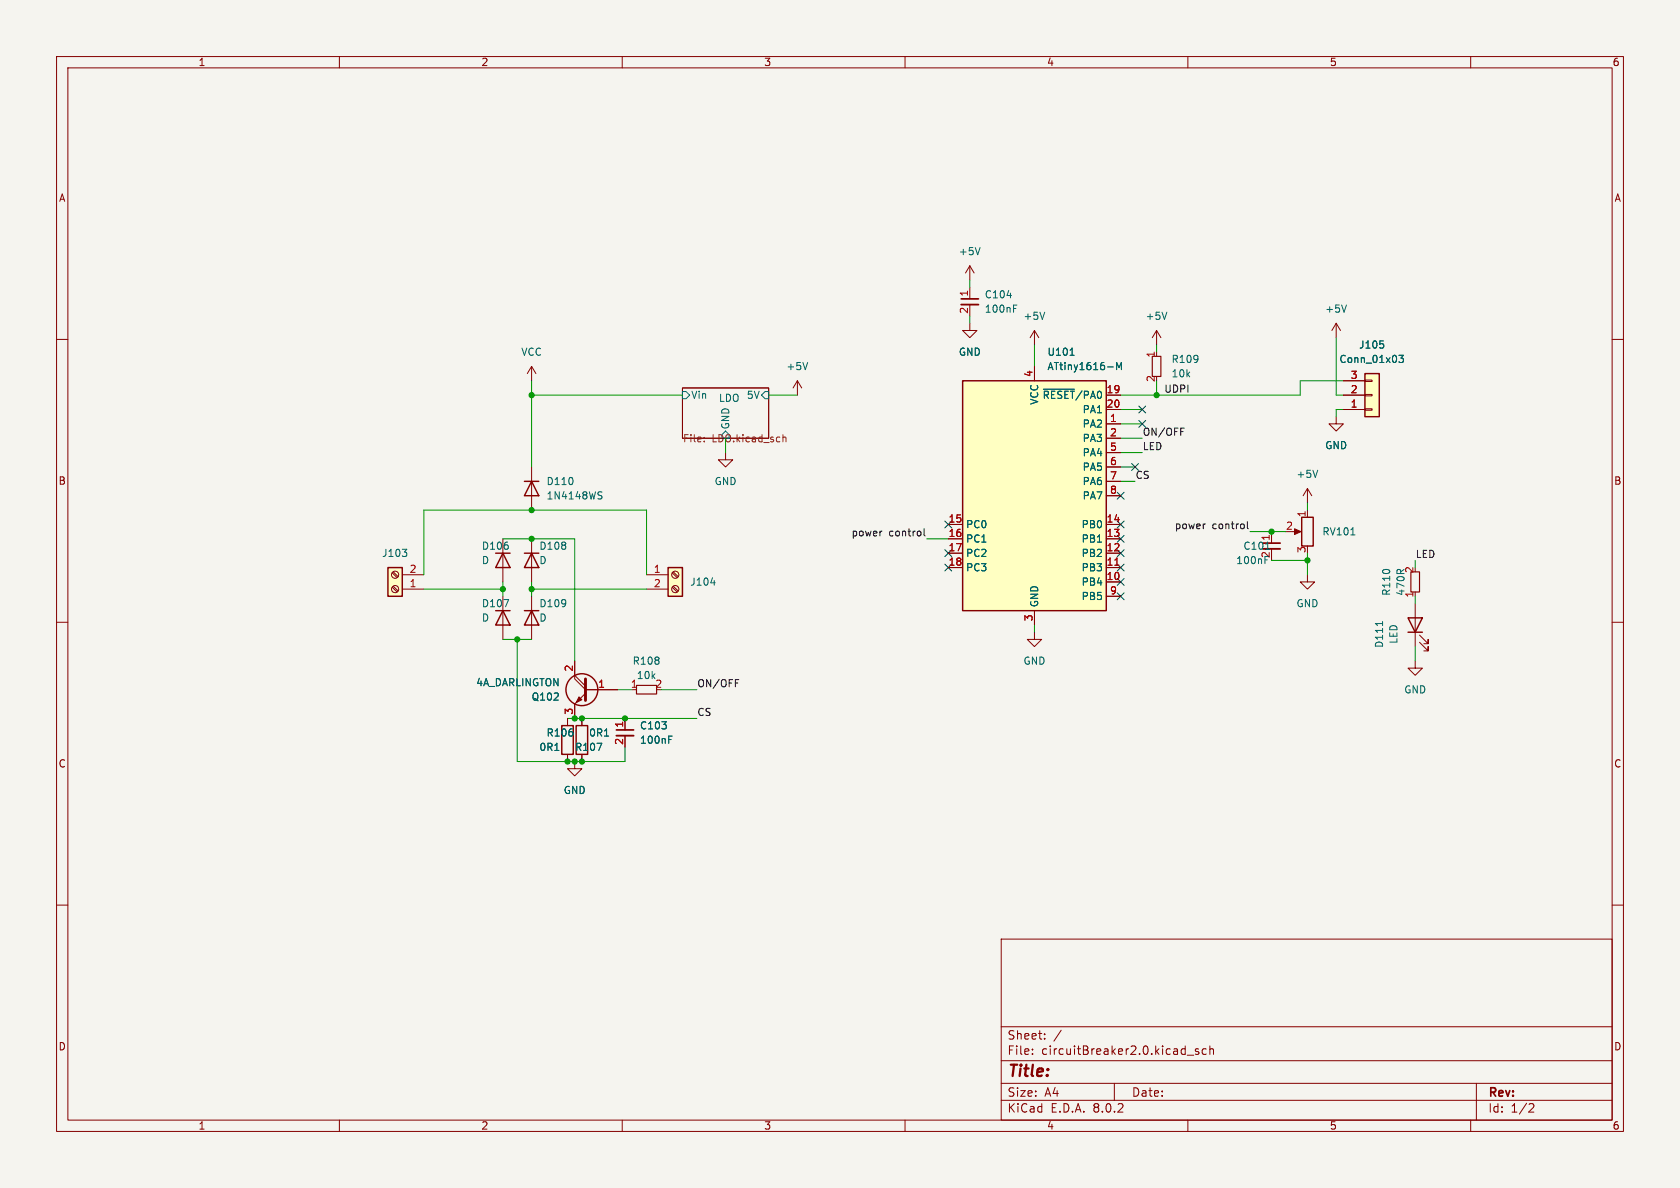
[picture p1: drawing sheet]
<svg xmlns="http://www.w3.org/2000/svg" width="297mm" height="210mm" viewBox="0 0 297 210" stroke-linecap="round" stroke-linejoin="round" font-family="sans-serif">
<path d="M0 0h297v210h-297z" fill="#f5f4ef" stroke="#f5f4ef" stroke-width=".18"/>
<g fill="none" stroke="#840000" stroke-width=".18">
<path d="M10 10h277v190h-277zM12 12h273v186h-273zM60 10v2M110 10v2M160 10v2M210 10v2M260 10v2M10 60h2M182.9 58.4l-.8 1.3M182.9 58.4v2.6M182.9 58.4l.7 1.3M285 60h2"/>
<path d="M94 64.8l-.8 1.2M94 64.8v2.5M94 64.8l.7 1.2M120.6 68.6h15.3v8.9h-15.3zM88.9 95.3v7.6M10 110h2M250.2 116.8v1.3h1.3l-1.3 1.3-1.3-1.3h1.3M285 110h2M10 160h2M285 160h2M177 166h108v32h-108zM60 198v2"/>
<path d="M110 198v2M160 198v2M177 194.5h108M177 191.5h108M177 187.5h108M177 181.5h108M182.5 186.3v.1M182.5 185.5v.1M184.7 183.6v.1M184.7 182.8v.1M187.6 182.1l-1.3 2M197 191.5v3"/>
<path d="M209.9 186.5h1.1M210 198v2M211.9 185.5l-.4-.1-.2 .2 .1 .2 .5 .2v.3h-.6M213.2 185.5l-.4-.1-.3 .3v.4l.2 .2h.5M213.9 185.5l.2-.1 .4 .1v.9M213.9 184.9v1.5M260 198v2M261 191.5v6.5M270.5 195.1l.5 .1 .2 .3-1 1.1h1"/>
</g>
<path d="M184.7 55.2l-.4 1.3M120.6 69.2h.7l.6 .7-.6 .6h-.7zM128.3 76.2l.6 .6v.7h-1.3v-.7zM134.6 69.9l.7-.7h.6v1.3h-.6z" fill="none" stroke="#006464" stroke-width=".18"/>
<path d="M124.5 78v.1M124.5 77.3v.1M138.4 76.8v1.3M138.4 77.4l.2-.1h.3l.1 .8" fill="none" stroke="#725600" stroke-width=".18"/>
<path d="M249.4 101.1h1.6v3.5h-1.6z" fill="none" stroke="#840000" stroke-width=".2"/>
<path d="M87.6 97.8h2.6M88.9 97.8l1.3 2.5h-2.6z" fill="none" stroke="#840000" stroke-width=".25"/>
<path d="M118.1 100.3h2.5v5.1h-2.5z" fill="#ffffc2"/>
<path d="M118.1 100.3h2.5v5.1h-2.5z" fill="none" stroke="#840000" stroke-width=".25"/>
<g fill="none" stroke="#840000" stroke-width=".18">
<path d="M114.3 101.6h3.8M114.3 104.1h3.8M118.8 103.8l.9 .8M118.8 101.3l.9 .8M119 103.6l.9 .9M119 101.1l.9 .8"/>
<circle cx="119.4" cy="101.6" r=".63"/>
<circle cx="119.4" cy="104.1" r=".63"/>
</g>
<path d="M125.7 103h.7" fill="none" stroke="#006464" stroke-width=".18"/>
<path d="M68.6 100.3h2.5v5.1h-2.5z" fill="#ffffc2"/>
<path d="M68.6 100.3h2.5v5.1h-2.5z" fill="none" stroke="#840000" stroke-width=".25"/>
<g fill="none" stroke="#840000" stroke-width=".18">
<path d="M69.3 101.3l.9 .8M69.3 103.8l.9 .8M69.5 101.1l.9 .8M69.5 103.6l.9 .9M71.1 104.1h3.8M71.1 101.6h3.8"/>
<circle cx="69.8" cy="104.1" r=".63"/>
<circle cx="69.8" cy="101.6" r=".63"/>
</g>
<path d="M71.1 97.1h.8l-.4 .5M71.8 97.6l.1 .2-.1 .5" fill="none" stroke="#006464" stroke-width=".18"/>
<path d="M170.2 67.3h25.4v40.7h-25.4z" fill="#ffffc2"/>
<g fill="none" stroke="#840000" stroke-width=".25">
<path d="M170.2 67.3h25.4v40.7h-25.4zM92.7 85.1h2.5M94 85.1l1.2 2.5h-2.5zM230.1 91.4h2.1v5.1h-2.1zM87.6 108h2.6M88.9 108l1.3 2.5h-2.6zM248.9 109.2h2.6l-1.3 2.6zM248.9 111.8h2.6M101.9 128.3h2v5.1h-2z"/>
<circle cx="102.9" cy="121.9" r="2.82"/>
</g>
<g fill="none" stroke="#840000" stroke-width=".18">
<path d="M171.4 57.2v1.2h1.3l-1.3 1.3-1.2-1.3h1.2M171.4 47l-.7 1.3M171.4 47v2.5M171.4 50.8v2M171.4 53.8v2.1M171.4 47l.8 1.3M236.2 57.2l-.7 1.2M236.2 57.2v2.5M236.2 57.2l.8 1.2M141 67.3l-.8 1.3M141 67.3v2.6M141 67.3l.7 1.3"/>
<path d="M182.9 64.8v2.5M195.6 74.9h2.5M195.6 69.9h2.5M195.6 77.5h2.5M195.6 72.4h2.5M236.2 73.7v1.2h1.3l-1.3 1.3-1.3-1.3h1.3M94 82.6v7.6M128.3 80v1.3h1.2l-1.2 1.3-1.3-1.3h1.3M167.6 97.8h2.6M167.6 95.3h2.6M167.6 92.7h2.6M195.6 97.8h2.5"/>
<path d="M195.6 95.3h2.5M195.6 92.7h2.5M195.6 80h2.5M195.6 82.6h2.5M195.6 85.1h2.5M195.6 87.6h2.5M224.8 94v2M224.8 97v2.1M228.6 94h1M231.1 86.4v2.5M231.1 90.2v1.2M231.1 86.4l-.7 1.2"/>
<path d="M231.1 86.4l.8 1.2M88.9 105.4v7.6M101.6 119.4v.6l1.9 1.9h5.7M101.6 119.4l1.9 1.9M101.6 116.8v2.6M167.6 100.3h2.6M182.9 111.8v1.2h1.2l-1.2 1.3-1.3-1.3h1.3M182.9 108v2.5M195.6 102.9h2.5M195.6 100.3h2.5M195.6 105.4h2.5M231.1 101.6v1.3h1.3l-1.3 1.2-1.2-1.2h1.2"/>
<path d="M250.2 106.7v7.6M251 113.5l1.5 1.6v-.8v.8h-.8M251 112.3l1.5 1.5v-.8v.8h-.8M101.6 134.6v1.3h1.3l-1.3 1.3-1.3-1.3h1.3M102.9 127v1.3M102.9 133.4v1.2M103.5 122.6l-1.9 1.9v2.5M110.5 127v2M110.5 130v2.1"/>
</g>
<path d="M197.1 99.9h.7" fill="none" stroke="#a90000" stroke-width=".18"/>
<g fill="none" stroke="#006464" stroke-width=".18">
<path d="M173.3 43.8l-.5 1.2M178 52.2h.8M179.2 54.5h.4M179.2 53.9h.6M238 53.9l-.4 1.3M142.8 64.1l-.4 1.2M184.5 68.8h5.4M189.2 62.8h.7M195.8 64.9h1M197.4 65.3v-1.2l.4 .9 .4-.9v1.2M105.9 87.5l.4 .2 .1 .3-.2 .2h-.3M105.9 86.9l.5 .1"/>
<path d="M223.8 97.1h.7M233 83.1l-.5 1.3M238.8 94.6h.7M89.1 106h.8l-.5 1.3M244.4 109.9v.7M105.5 131.4h.9l-.6 1.3M106.9 130.1h.7M118.2 130.7h.4M118.2 130.1h.6"/>
</g>
<path d="M112.5 121.2h3.6v1.5h-3.6z" fill="none" stroke="#840000" stroke-width=".2"/>
<path d="M169.9 53.8h3.1M223.3 97h3M109 130h3" fill="none" stroke="#840000" stroke-width=".33"/>
<path d="M169.9 52.8h3.1M223.3 96h3M109 129h3" fill="none" stroke="#840000" stroke-width=".3"/>
<g fill="#840000" stroke="#840000" stroke-width=".18">
<path d="M228.9 93.5l1.1 .5-1.1 .5z"/>
<path d="M102.4 123.2l.5 .5-1 .5z"/>
</g>
<path d="M103.5 120v3.8" fill="none" stroke="#840000" stroke-width=".51"/>
<path d="M241.3 66h2.5v7.7h-2.5z" fill="#ffffc2"/>
<g fill="none" stroke="#840000" stroke-width=".18">
<path d="M204.5 58.4l-.8 1.3M204.5 58.4v2.6M204.5 58.4l.7 1.3M182.9 64.8v2.5M195.6 72.4h2.5M195.6 69.9h2.5M195.6 74.9h2.5M195.6 77.5h2.5M237.5 72.4h3.8M237.5 69.9h3.8M237.5 67.3h3.8M241.3 67.2h1.3v.2h-1.3z"/>
<path d="M241.3 69.7h1.3v.3h-1.3zM241.3 72.3h1.3v.2h-1.3zM94 95.3v7.6M167.6 97.8h2.6M167.6 95.3h2.6M167.6 92.7h2.6M195.6 97.8h2.5M195.6 95.3h2.5M195.6 92.7h2.5M195.6 80h2.5M195.6 82.6h2.5M195.6 85.1h2.5"/>
<path d="M195.6 87.6h2.5M94 105.4v7.6M101.6 116.8v2.6M167.6 100.3h2.6M182.9 108v2.5M195.6 102.9h2.5M195.6 100.3h2.5M195.6 105.4h2.5M100.3 127v1.3M100.3 133.4v1.2M101.6 124.5v2.5M102.9 127v1.3"/>
<path d="M102.9 133.4v1.2M103.5 121.9h5.7M110.5 127v2M110.5 130v2.1"/>
</g>
<path d="M241.3 66h2.5v7.7h-2.5zM92.7 97.8h2.5M94 97.8l1.2 2.5h-2.5zM92.7 108h2.5M94 108l1.2 2.5h-2.5zM99.3 128.3h2v5.1h-2z" fill="none" stroke="#840000" stroke-width=".25"/>
<g fill="none" stroke="#006464" stroke-width=".18">
<path d="M206.3 55.2l-.4 1.3M184.5 68.8h5.4M189.2 62.8h.7M195.8 64.9h1M197.4 65.3v-1.2l.4 .9 .4-.9v1.2M244 60.3h.6M244.5 60.8l.1 .2-.1 .5M247.3 62.8h.8l-.4 .5 .3 .1v.6l-.1 .1-.6-.1M98.1 132.7h.7M105.5 131.4h.9l-.6 1.3M106.9 130.1h.7M118.2 130.7h.4"/>
<path d="M118.2 130.1h.6"/>
</g>
<path d="M203.7 63h1.5v3.5h-1.5z" fill="none" stroke="#840000" stroke-width=".2"/>
<path d="M208.7 75.7h.6M155.8 93.9h.1M163.4 93.5v1.1l.1 .1M213 92.6h.1M220.5 92.2v1.1l.2 .2M130 120.1h.6" fill="none" stroke="#0f0f0f" stroke-width=".18"/>
<g fill="none" stroke="#009600" stroke-width=".18">
<path d="M171.4 49.5v1.3M171.4 55.9v1.3M236.2 59.7v10.2h1.3M94 69.9h26.6M94 67.3v15.3M128.3 77.5v2.5M135.9 69.9h5.1M182.9 61v3.8M198.1 77.5h3.8M198.1 74.9h3.8M198.1 72.4h3.8M204.5 61v1.2"/>
<path d="M204.5 67.3v2.6M237.5 67.3h-7.6v2.6h-31.8M237.5 72.4h-1.3v1.3M88.9 95.3h12.7v21.5M163.8 95.3h3.8M198.1 82.6h2.6M198.1 80h3.8M198.1 85.1h2.6M221 94h6.3M224.8 99.1h6.3M231.1 88.9v1.3M231.1 97.8v3.8"/>
<path d="M250.2 99.1v1.2M74.9 101.6v-11.4h39.4v11.4M74.9 104.1h14M88.9 102.9v2.5M88.9 113h5.1M91.4 113v21.6h19.1v-2.5M94 102.9v2.5M94 104.1h20.3M182.9 110.5v1.3M250.2 105.4v1.3M250.2 114.3v2.5M100.3 127h22.9"/>
<path d="M109.2 121.9h2.6M116.8 121.9h6.4"/>
</g>
<g fill="none" stroke="#000084" stroke-width=".18">
<path d="M201.3 74.3l1.2 1.2M201.3 71.8l1.2 1.2M202.5 74.3l-1.2 1.2M202.5 71.8l-1.2 1.2M167 92.1l1.2 1.2M167 97.2l1.2 1.2M167 99.7l1.2 1.2M168.2 92.1l-1.2 1.2M168.2 97.2l-1.2 1.2M168.2 99.7l-1.2 1.2M197.5 99.7l1.2 1.2M197.5 97.2l1.2 1.2"/>
<path d="M197.5 92.1l1.2 1.2M197.5 94.6l1.2 1.3M197.5 87l1.2 1.2M198.7 99.7l-1.2 1.2M198.7 97.2l-1.2 1.2M198.7 92.1l-1.2 1.2M198.7 94.6l-1.2 1.3M198.7 87l-1.2 1.2M200.1 81.9l1.2 1.3M201.3 81.9l-1.2 1.3M197.5 104.8l1.2 1.2M197.5 102.3l1.2 1.2"/>
<path d="M198.7 104.8l-1.2 1.2M198.7 102.3l-1.2 1.2"/>
</g>
<path d="M197.1 99.9h.7" fill="none" stroke="#a90000" stroke-width=".18"/>
<g fill="#009600" stroke="#009600" stroke-width=".18">
<circle cx="204.5" cy="69.9" r=".46"/>
<circle cx="110.5" cy="127" r=".46"/>
<circle cx="102.9" cy="127" r=".46"/>
<circle cx="94" cy="90.2" r=".46"/>
<circle cx="94" cy="95.3" r=".46"/>
<circle cx="88.9" cy="104.1" r=".46"/>
<circle cx="94" cy="69.9" r=".46"/>
<circle cx="224.8" cy="94" r=".46"/>
<circle cx="231.1" cy="99.1" r=".46"/>
<circle cx="91.4" cy="113" r=".46"/>
<circle cx="94" cy="104.1" r=".46"/>
<circle cx="102.9" cy="134.6" r=".46"/>
<circle cx="101.6" cy="134.6" r=".46"/>
<circle cx="100.3" cy="134.6" r=".46"/>
<circle cx="101.6" cy="127" r=".46"/>
</g>
<text font-size="2.8" fill="#840000" x="178" y="190.9">Title:</text>
<g font-size="2.1" fill="#840000">
<text x="178" y="184">Sheet:</text>
<text x="178" y="186.7">File:</text>
<text x="184.1" y="186.7">circuitBreaker2.0.kicad_sch</text>
<text x="178" y="196.9">KiCad</text>
<text x="178" y="194.1">Size:</text>
<text x="184.7" y="194.1">A4</text>
<text x="185.7" y="196.9">E.D.A.</text>
<text x="193.3" y="196.9">8.0.2</text>
<text x="200" y="194.1">Date:</text>
<text x="263" y="194.3">Rev:</text>
<text x="263" y="196.9">Id:</text>
<text x="267.1" y="196.9">1/2</text>
</g>
<g font-size="1.8" fill="#840000">
<text x="35" y="11.9">1</text>
<text x="85" y="11.9">2</text>
<text x="135" y="11.9">3</text>
<text x="185" y="11.9">4</text>
<text x="235" y="11.9">5</text>
<text x="285" y="11.9">6</text>
<text x="10.3" y="35.9">A</text>
<text x="285.3" y="35.9">A</text>
<text x="10.3" y="85.9">B</text>
<text x="285.3" y="85.9">B</text>
<text x="10.3" y="135.9">C</text>
<text x="285.3" y="135.9">C</text>
<text x="10.3" y="185.9">D</text>
<text x="285.3" y="185.9">D</text>
<text x="35" y="199.9">1</text>
<text x="85" y="199.9">2</text>
<text x="135" y="199.9">3</text>
<text x="185" y="199.9">4</text>
<text x="235" y="199.9">5</text>
<text x="285" y="199.9">6</text>
</g>
<g font-size="1.8" fill="#006464">
<text x="169.4" y="45.3">+5V</text>
<text x="174" y="52.9">C104</text>
<text x="174" y="55.5">100nF</text>
<text x="180.8" y="56.7">+5V</text>
<text x="202.4" y="56.7">+5V</text>
<text x="234.2" y="55.5">+5V</text>
<text x="92.1" y="63.1">VCC</text>
<text x="138.9" y="65.6">+5V</text>
<text x="169.4" y="63.1">GND</text>
<text x="185.1" y="63.1">U101</text>
<text x="185.1" y="65.6">ATtiny1616-M</text>
<text x="207" y="64.4">R109</text>
<text x="236.7" y="64.4">Conn_01x03</text>
<text x="240.2" y="61.8">J105</text>
<text x="122.1" y="70.7">Vin</text>
<text x="127" y="71.1">LDO</text>
<text x="131.9" y="70.7">5V</text>
<text x="183.7" y="71.6" transform="rotate(-90 183.7 71.6)">VCC</text>
<text x="184.2" y="70.7">~{RESET}/PA0</text>
<text x="207" y="66.9">10k</text>
<text x="129.1" y="76" transform="rotate(-90 129.1 76)">GND</text>
<text x="191.3" y="75.8">PA2</text>
<text x="191.3" y="73.3">PA1</text>
<text x="191.3" y="78.3">PA3</text>
<text x="191.3" y="80.9">PA4</text>
<text x="191.3" y="83.4">PA5</text>
<text x="234.2" y="79.6">GND</text>
<text x="96.5" y="86">D110</text>
<text x="96.5" y="88.5">1N4148WS</text>
<text x="126.2" y="86">GND</text>
<text x="191.3" y="86">PA6</text>
<text x="191.3" y="88.5">PA7</text>
<text x="229.1" y="84.7">+5V</text>
<text x="170.7" y="93.6">PC0</text>
<text x="191.1" y="93.6">PB0</text>
<text x="224.5" y="95.7" transform="rotate(-90 224.5 95.7)">1</text>
<text x="233.7" y="94.8">RV101</text>
<text x="67.5" y="98.7">J103</text>
<text x="85.1" y="97.4">D106</text>
<text x="85.1" y="99.9">D</text>
<text x="95.3" y="97.4">D108</text>
<text x="95.3" y="99.9">D</text>
<text x="170.7" y="96.1">PC1</text>
<text x="170.7" y="98.7">PC2</text>
<text x="170.7" y="101.2">PC3</text>
<text x="191.1" y="101.2">PB3</text>
<text x="191.1" y="98.7">PB2</text>
<text x="191.1" y="96.1">PB1</text>
<text x="218.4" y="99.9">100nF</text>
<text x="219.7" y="97.4">C101</text>
<text x="224.5" y="98.8" transform="rotate(-90 224.5 98.8)">2</text>
<text x="85.1" y="107.5">D107</text>
<text x="95.3" y="107.5">D109</text>
<text x="121.9" y="103.7">J104</text>
<text x="183.7" y="107.4" transform="rotate(-90 183.7 107.4)">GND</text>
<text x="191.1" y="103.7">PB4</text>
<text x="191.1" y="106.3">PB5</text>
<text x="229.1" y="107.5">GND</text>
<text x="246" y="105.4" transform="rotate(-90 246 105.4)">R110</text>
<text x="248.5" y="105.4" transform="rotate(-90 248.5 105.4)">470R</text>
<text x="85.1" y="110.1">D</text>
<text x="95.3" y="110.1">D</text>
<text x="247.2" y="113.9" transform="rotate(-90 247.2 113.9)">LED</text>
<text x="111.7" y="117.7">R108</text>
<text x="180.8" y="117.7">GND</text>
<text x="244.7" y="114.6" transform="rotate(-90 244.7 114.6)">D111</text>
<text x="84.1" y="121.5">4A_DARLINGTON</text>
<text x="93.9" y="124.1">Q102</text>
<text x="112.5" y="120.2">10k</text>
<text x="248.2" y="122.8">GND</text>
<text x="96.5" y="130.4">R106</text>
<text x="104" y="130.4">0R1</text>
<text x="113" y="129.1">C103</text>
<text x="113" y="131.7">100nF</text>
<text x="95.3" y="132.9">0R1</text>
<text x="101.6" y="132.9">R107</text>
<text x="99.6" y="140.6">GND</text>
</g>
<g font-size="1.8" fill="#a90000">
<text x="171.2" y="52.5" transform="rotate(-90 171.2 52.5)">1</text>
<text x="171.2" y="55.6" transform="rotate(-90 171.2 55.6)">2</text>
<text x="204.2" y="63.3" transform="rotate(-90 204.2 63.3)">1</text>
<text x="182.6" y="66.7" transform="rotate(-90 182.6 66.7)">4</text>
<text x="195.5" y="69.6">19</text>
<text x="204.2" y="67.6" transform="rotate(-90 204.2 67.6)">2</text>
<text x="238.7" y="69.6">2</text>
<text x="238.7" y="67.1">3</text>
<text x="195.5" y="72.1">20</text>
<text x="196.1" y="74.7">1</text>
<text x="196.1" y="77.2">2</text>
<text x="238.7" y="72.1">1</text>
<text x="196.1" y="79.8">5</text>
<text x="196.1" y="82.3">6</text>
<text x="196.1" y="84.8">7</text>
<text x="196.1" y="87.4">8</text>
<text x="167.6" y="92.5">15</text>
<text x="167.6" y="95">16</text>
<text x="195.5" y="95">13</text>
<text x="195.5" y="92.5">14</text>
<text x="227.3" y="93.7">2</text>
<text x="230.9" y="91.5" transform="rotate(-90 230.9 91.5)">1</text>
<text x="72.3" y="101.3">2</text>
<text x="115.5" y="101.3">1</text>
<text x="167.6" y="97.5">17</text>
<text x="167.6" y="100.1">18</text>
<text x="195.5" y="100.1">11</text>
<text x="195.5" y="97.5">12</text>
<text x="230.9" y="97.9" transform="rotate(-90 230.9 97.9)">3</text>
<text x="249.9" y="101.4" transform="rotate(-90 249.9 101.4)">2</text>
<text x="72.3" y="103.9">1</text>
<text x="115.5" y="103.9">2</text>
<text x="195.5" y="102.6">10</text>
<text x="196.1" y="105.2">9</text>
<text x="249.9" y="105.7" transform="rotate(-90 249.9 105.7)">1</text>
<text x="182.6" y="109.9" transform="rotate(-90 182.6 109.9)">3</text>
<text x="101.3" y="118.8" transform="rotate(-90 101.3 118.8)">2</text>
<text x="105.7" y="121.7">1</text>
<text x="111.4" y="121.7">1</text>
<text x="115.8" y="121.7">2</text>
<text x="101.3" y="126.4" transform="rotate(-90 101.3 126.4)">3</text>
<text x="110.2" y="131.8" transform="rotate(-90 110.2 131.8)">2</text>
<text x="110.2" y="128.7" transform="rotate(-90 110.2 128.7)">1</text>
</g>
<g font-size="1.8" fill="#0f0f0f">
<text x="205.7" y="69.5">UDPI</text>
<text x="201.9" y="77.1">ON/OFF</text>
<text x="201.9" y="79.7">LED</text>
<text x="200.7" y="84.7">CS</text>
<text x="150.4" y="94.9">power</text>
<text x="157.1" y="94.9">control</text>
<text x="207.6" y="93.6">power</text>
<text x="214.3" y="93.6">control</text>
<text x="250.2" y="98.7">LED</text>
<text x="123.2" y="121.6">ON/OFF</text>
<text x="123.2" y="126.7">CS</text>
</g>
<g font-size="1.8" fill="#725600">
<text x="120.6" y="78.5">File:</text>
<text x="125.9" y="78.5">LDO.kicad_sch</text>
</g>
</svg>
